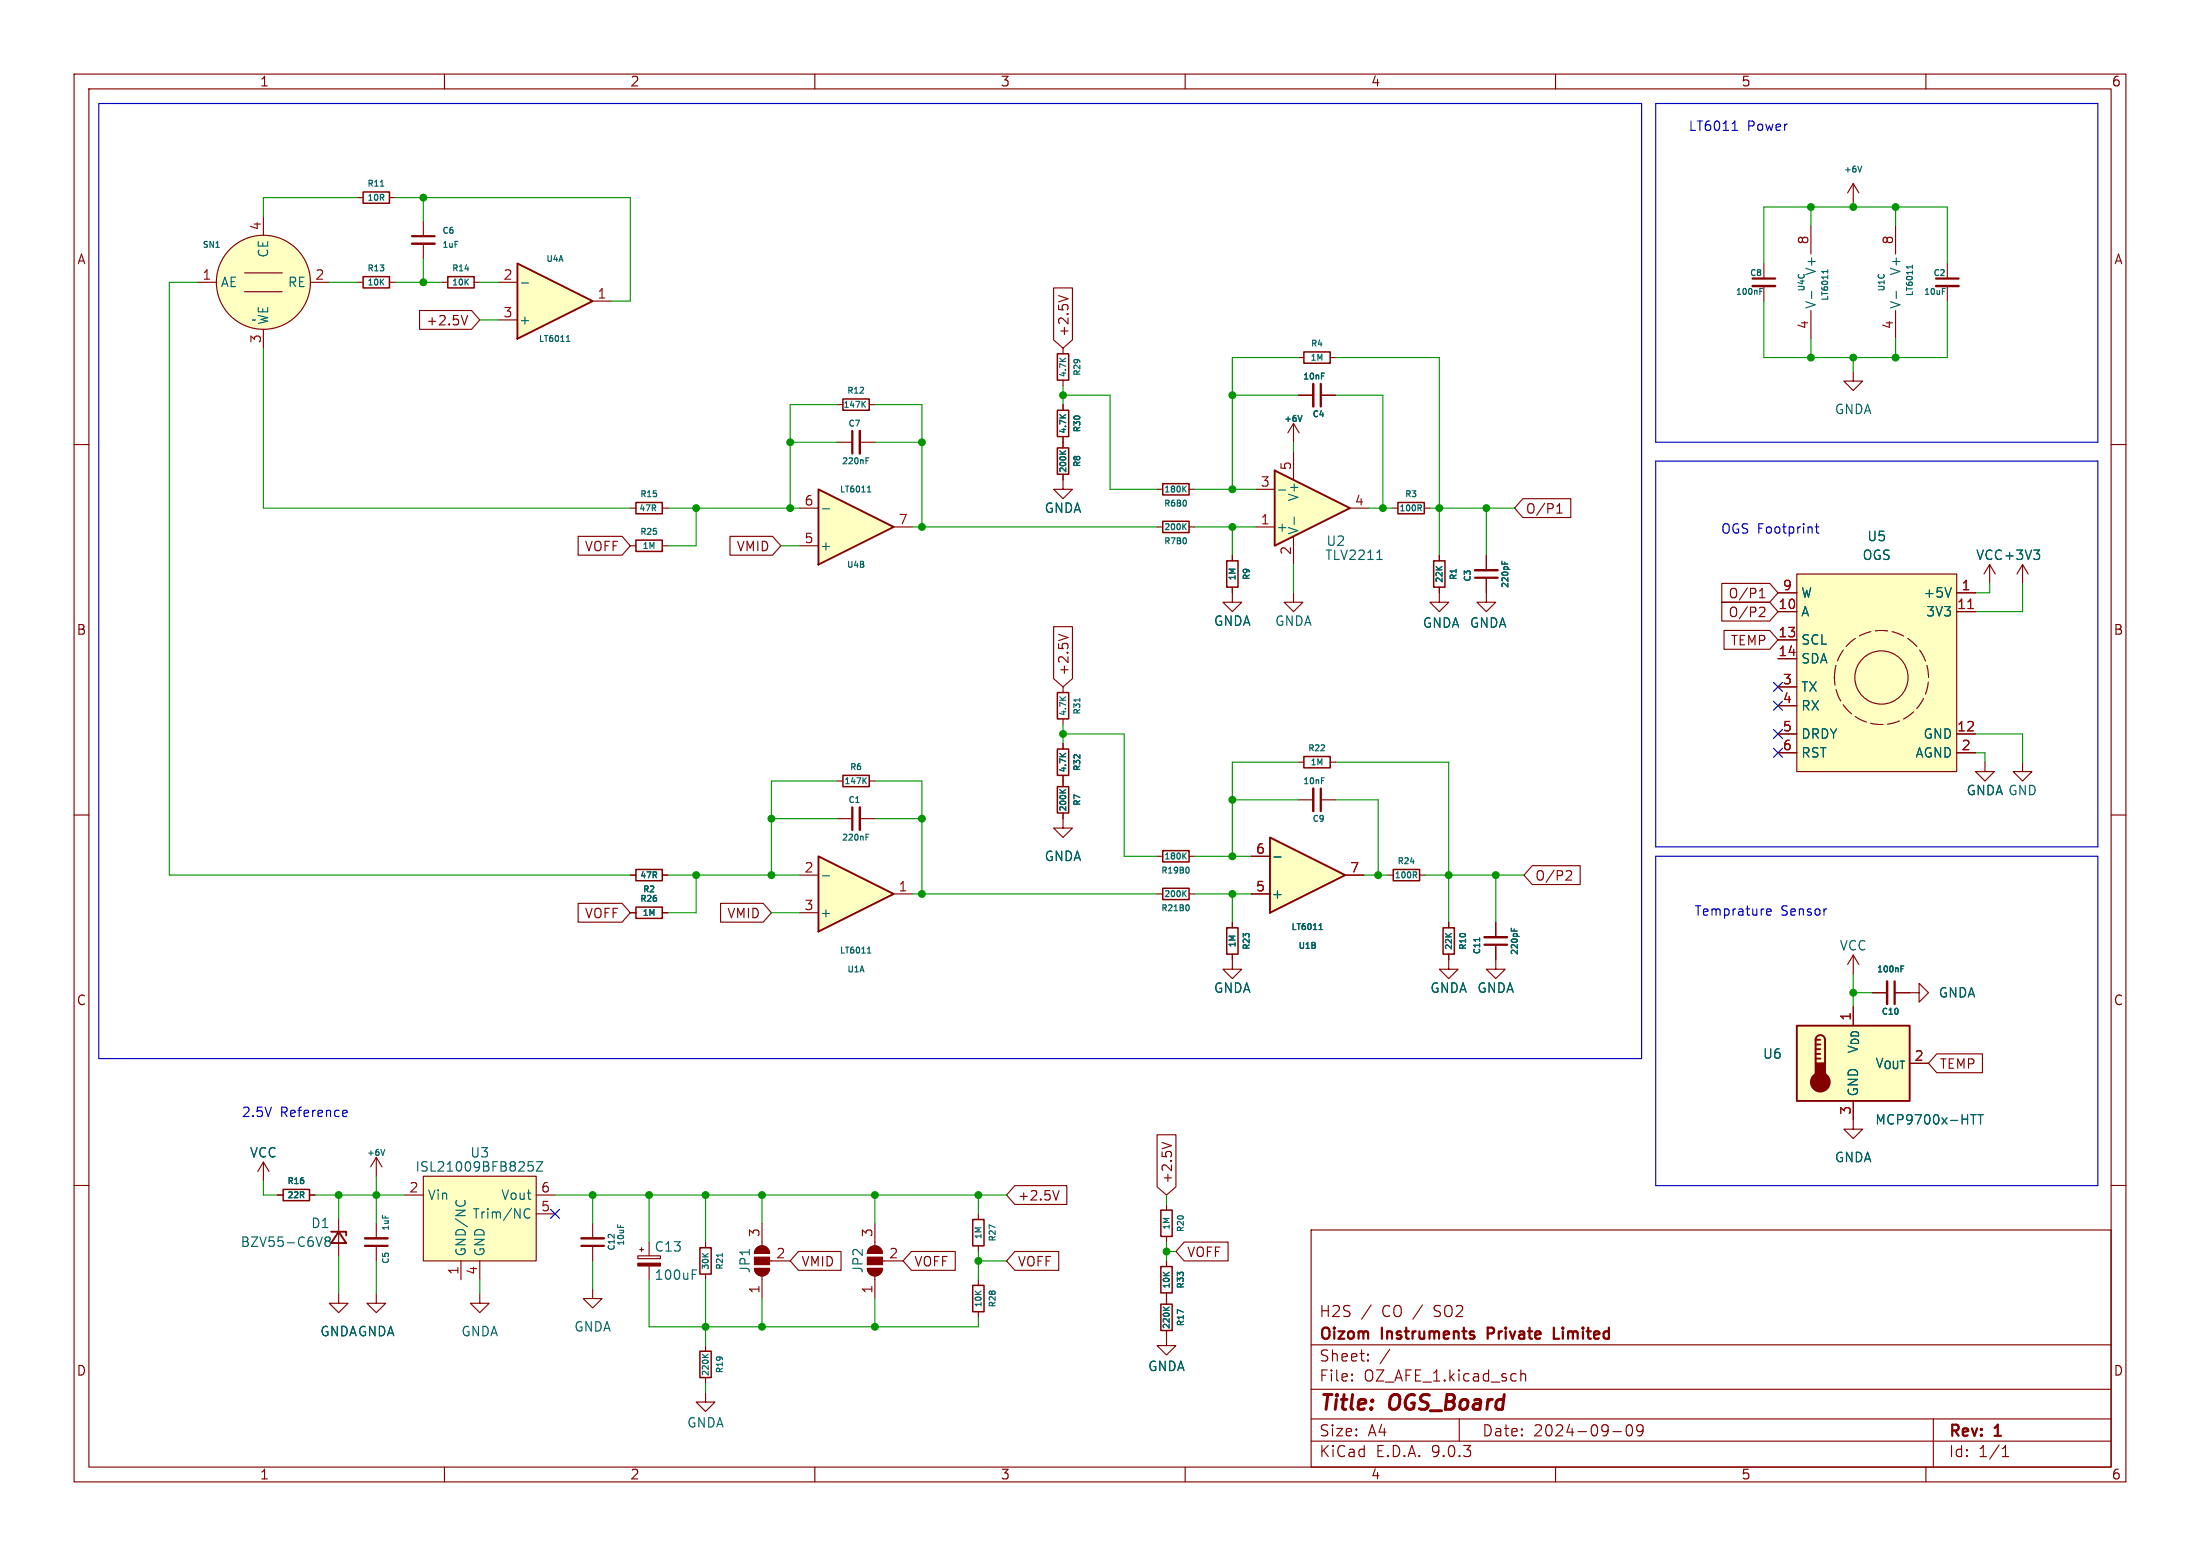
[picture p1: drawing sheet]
<svg xmlns="http://www.w3.org/2000/svg" width="297mm" height="210mm" viewBox="0 0 297 210" stroke-linecap="round" stroke-linejoin="round" font-family="sans-serif">
<g fill="none" stroke="#840000" stroke-width=".15">
<path d="M10 10h277v190h-277zM12 12h273v186h-273zM60 10v2M110 10v2M160 10v2M210 10v2M260 10v2M244.5 30.5v3.8M244.5 41.9v3.8M250.2 50.2v1.2h1.3l-1.3 1.3-1.3-1.3h1.3M10 60h2M285 60h2"/>
<path d="M10 110h2M285 110h2M50.8 156.2l-.8 1.3M50.8 156.2l.8 1.3M50.8 156.2v2.6M10 160h2M86.1 169.5h3.1v.4h-3.1zM86.4 168.7h.5M86.6 168.4v.5M87.6 167.6v1.9M87.6 170.9v1.8M157.5 162.6v.7"/>
<path d="M157.5 166.9v.7M177 166h108v32h-108zM185.1 176.1l-1.3 2M285 160h2M60 198v2M95.2 188v1.2h1.3l-1.3 1.3-1.2-1.3h1.2M110 198v2M160 198v2M177 194.5h108M177 191.5h108M177 187.5h108M177 181.5h108"/>
<path d="M182.5 186.3h.1l-.1 .1M182.5 186.3v.1M182.5 185.5v.1M182.5 185.5h.1l-.1 .1M184.7 183.6v.1M184.7 183.6h-.1l.1 .1M184.7 182.8v.1M184.7 182.8h-.1l.1 .1M187.6 182.1l-1.3 2M197 191.5v3M205.3 184.9v1.5M205.3 185.5a.37 .37 0 0 1 .7 .1v.8"/>
<path d="M210 198v2M217.7 193.2h1.2M219.7 192.4a.36 .36 0 0 1 .3-.1 .36 .36 0 0 1 .3 .3 .77 .77 0 0 1-.4 1.2 .91 .91 0 0 1-.2-1.4zM221.8 192.9l-.3 .3h-.3l-.2-.3v-.3l.1-.2 .4-.1 .2 .1a.99 .99 0 0 1-.3 1.4h-.3M260 198v2M261 191.5v6.5M270.3 196.6h.9M270.3 195.5l.4-.4v1.5"/>
</g>
<path d="M200.8 180h.6M201.4 179.2h-.6v1.5M209.8 179.2v1.5h.7" fill="none" stroke="#840000" stroke-width=".3"/>
<path d="M244.6 39.3v1M246.7 36.4v.5M246.7 36.6h-.8l.2 .2M51.9 155.1l-.2 .8M93.5 172h.4M93.5 171.4h.6" fill="none" stroke="#006464" stroke-width=".15"/>
<path d="M156.7 163.3h1.5v3.6h-1.5z" fill="none" stroke="#840000" stroke-width=".2"/>
<path d="M86.1 170.5h3.1v.4h-3.1z" fill="#840000" stroke="#840000" stroke-width=".15"/>
<path d="M242.6 138.4h15.2v10.2h-15.2z" fill="#ffffc2"/>
<path d="M242.6 138.4h15.2v10.2h-15.2zM245.1 140.3a.64 .64 0 0 1 .6-.6 .64 .64 0 0 1 .7 .6v3.2M245.1 140.3v3.2M245.1 140.3h.6M245.1 141h.6M245.1 141.6h.6M245.1 142.2h.6M245.1 142.9h.6" fill="none" stroke="#840000" stroke-width=".25"/>
<g fill="#840000" stroke="#840000" stroke-width=".25">
<path d="M245.1 143.5h1.3v1.9h-1.3z"/>
<circle cx="245.7" cy="146" r="1.27"/>
</g>
<g fill="none" stroke="#840000" stroke-width=".15">
<path d="M26.7 38.1h2.5M33 36.8h5.1M33 39.4h5.1M35.6 29.2v2.6M41.9 38.1h2.5M35.6 44.5v2.5M85.1 73.7h.8M85.1 68.6h.8M89.4 73.7h.8M89.4 68.6h.8M113 105.4h.8M117.3 105.4h.8"/>
<path d="M85.1 123.2h.8M89.4 123.2h.8M250.2 128.9v2.5M250.2 128.9l-.8 1.3M250.2 128.9l.8 1.3M257.8 134h1.3v-1.3l1.2 1.3-1.2 1.3v-1.3M250.2 148.6v3.8h1.3l-1.3 1.3-1.3-1.3h1.3M45.7 174.6v1.3h1.3l-1.3 1.3-1.3-1.3h1.3M50.8 174.6v1.3h1.3l-1.3 1.3-1.3-1.3h1.3M50.8 165.1v2M50.8 168.1v2.1M157.5 179.6v2h1.2l-1.2 1.3-1.3-1.3h1.3"/>
<path d="M157.5 170.2v.7M157.5 174.5v1.5"/>
<circle cx="35.6" cy="38.1" r="6.3"/>
</g>
<path d="M29.1 33.4h.5M116.6 105.3l.4 .5M117 105l-.5 .4M266 150.4h.8M267 150.4h.7M267.4 150.4v1.3M157 176.4l.5 .5M157.8 176.4l-.4 .4" fill="none" stroke="#006464" stroke-width=".15"/>
<path d="M85.9 72.9h3.5v1.5h-3.5zM85.9 67.8h3.5v1.5h-3.5zM113.8 104.6h3.5v1.6h-3.5zM85.9 122.4h3.5v1.6h-3.5zM156.7 176h1.5v3.6h-1.5zM156.7 170.9h1.5v3.6h-1.5z" fill="none" stroke="#840000" stroke-width=".2"/>
<path d="M49.3 168.1h3" fill="none" stroke="#840000" stroke-width=".3"/>
<path d="M49.3 167.1h3" fill="none" stroke="#840000" stroke-width=".33"/>
<circle cx="35.6" cy="38.1" r="6.3" fill="#ffffc2" stroke="#ffffc2" stroke-width=".14"/>
<path d="M69.8 35.6l10.2 5-10.2 5.1z" fill="#ffffc2"/>
<path d="M69.8 35.6l10.2 5-10.2 5.1z" fill="none" stroke="#840000" stroke-width=".25"/>
<path d="M67.3 38.1h2.5M67.3 43.2h2.5M80 40.6h2.5M113 54.6h.8M117.3 54.6h.8M85.1 118.1h.8M89.4 118.1h.8M80 174v1.3h1.3l-1.3 1.2-1.3-1.2h1.3M80 165.1v2M80 168.1v2.1M95.2 167.6v.8M95.2 172v.7" fill="none" stroke="#840000" stroke-width=".15"/>
<path d="M70.4 38.2h.9M76.5 46.1h.4M76.5 45.5l.2-.2v.8M116.5 54.5l.3 .5M116.8 54.2l-.4 .4M83.4 165.3v.4M97.5 169.2v.4" fill="none" stroke="#006464" stroke-width=".15"/>
<path d="M78.5 168.1h3" fill="none" stroke="#840000" stroke-width=".3"/>
<path d="M78.5 167.1h3" fill="none" stroke="#840000" stroke-width=".33"/>
<path d="M113.8 53.8h3.5v1.6h-3.5zM85.9 117.3h3.5v1.6h-3.5zM94.5 168.4h1.5v3.6h-1.5z" fill="none" stroke="#840000" stroke-width=".2"/>
<path d="M57.1 158.8h15.3v11.4h-15.3z" fill="#ffffc2"/>
<path d="M187.3 118.1h.8M191.6 118.1h.8M195.6 129.5v1.3h1.2l-1.2 1.3-1.3-1.3h1.3M57.1 158.8h15.3v11.4h-15.3zM54.6 161.3h2.5M62.2 170.2v2.5M64.8 174.6v1.3h1.2l-1.2 1.3-1.3-1.3h1.3M64.8 170.2v2.5M72.4 161.3h2.5M72.4 163.8h2.5" fill="none" stroke="#840000" stroke-width=".15"/>
<path d="M191 118.1l.3 .4M191.2 117.7l.1 .1-.1 .3M71.3 156.8h.6M71.5 157.3h.3l.2 .2-.1 .4-.1 .2h-.3M72.4 156.8h.9l-.9 1.3h.9M61.7 162l-.2 .3M62.7 162l.1 .3M70.8 164.1a.44 .44 0 0 0 .7 .2M71.5 163.3v-.1a.45 .45 0 0 0-.7 .2" fill="none" stroke="#006464" stroke-width=".15"/>
<path d="M188.1 117.3h3.5v1.6h-3.5z" fill="none" stroke="#840000" stroke-width=".2"/>
<path d="M110.5 115.6l10.1 5.1-10.1 5z" fill="#ffffc2"/>
<path d="M110.5 115.6l10.1 5.1-10.1 5zM44.7 166.2h2v.6M45.7 166.2l1 1.6h-2z" fill="none" stroke="#840000" stroke-width=".25"/>
<g fill="none" stroke="#840000" stroke-width=".15">
<path d="M113 59.7h2.1M116.1 59.7h2M107.9 118.1h2.6M113 110.5h2.1M116.1 110.5h2M107.9 123.2h2.6M120.6 120.7h2.6M201.9 124.5v2M201.9 127.5v2M35.6 156.8l-.8 1.3M35.6 156.8l.7 1.3M35.6 156.8v2.6"/>
<path d="M37.5 161.3h.7M41.8 161.3h.7M45.7 164.5v5M95.2 181.6v.8M95.2 185.9v.8"/>
</g>
<g fill="none" stroke="#006464" stroke-width=".15">
<path d="M116.9 62.2h.3M116.9 61.8h.4M111 118.2h1M116.9 113h.3M116.9 112.6h.4M117.1 128.6h.5M117.2 128l.1-.2v.8M199.8 126.6v.4M204 125.3v.4M204.4 125.4v.3M43.5 166.9l-.4 1.3M44.1 167.5l-.2-.2 .2-.4h.2l.3 .3-.3 .3"/>
<path d="M44.1 167.5l-.2 .2v.4l.2 .1h.4l.1-.2v-.3l-.3-.2M44.1 167.5h.2M94.8 182.8l.5 .4M95.6 182.8l-.4 .3"/>
</g>
<path d="M38.2 160.5h3.6v1.6h-3.6zM94.5 182.4h1.5v3.5h-1.5z" fill="none" stroke="#840000" stroke-width=".2"/>
<path d="M115.1 58.2v3M115.1 109v3M200.4 127.5h3.1" fill="none" stroke="#840000" stroke-width=".3"/>
<path d="M116.1 58.2v3M116.1 109v3M200.4 126.5h3.1" fill="none" stroke="#840000" stroke-width=".33"/>
<path d="M110.5 66l10.1 5.1-10.1 5.1z" fill="#ffffc2"/>
<path d="M110.5 66l10.1 5.1-10.1 5.1z" fill="none" stroke="#840000" stroke-width=".25"/>
<g fill="none" stroke="#840000" stroke-width=".15">
<path d="M48.3 38.1h.7M48.3 26.7h.7M52.6 38.1h.7M52.6 26.7h.7M107.9 73.7h2.6M107.9 68.6h2.6M120.6 71.1h2.6M273 102.9v1.2h1.3l-1.3 1.3-1.2-1.3h1.2M195.6 124.5v.7M195.6 128.8v.7M201.9 129.5v1.3h1.3l-1.3 1.3-1.2-1.3h1.2M132.1 163.8v.8"/>
<path d="M132.1 168.1v.8M132.1 172.7v.8M132.1 177v.8"/>
</g>
<path d="M51.4 25.1h.4M111 68.7h1M117.1 66.4h.5M117.2 65.8l.1-.2v.8" fill="none" stroke="#006464" stroke-width=".15"/>
<path d="M49 37.3h3.6v1.6h-3.6zM49 25.9h3.6v1.5h-3.6zM194.8 125.2h1.5v3.6h-1.5zM131.3 164.6h1.5v3.5h-1.5zM131.3 173.5h1.5v3.5h-1.5z" fill="none" stroke="#840000" stroke-width=".2"/>
<path d="M242.6 77.5h21.6v26.6h-21.6z" fill="#ffffc2"/>
<g fill="none" stroke="#840000" stroke-width=".15">
<path d="M57.1 29.8v2.1M57.1 32.9v2M59.7 38.1h.8M64 38.1h.8M174.6 57.2l-.7 1.2M174.6 57.2l.8 1.2M174.6 57.2v2.5M175.3 53.3h2M178.3 53.3h2M188 68.6h.7M192.3 68.6h.7M194.3 79.2v2.1h1.3l-1.3 1.3-1.3-1.3h1.3"/>
<path d="M194.3 74.9v.8M200.7 78v3.3h1.2l-1.2 1.3-1.3-1.3h1.3M200.7 74.9v2.1M242.6 77.5h21.6v26.6h-21.6zM268.6 76.2l-.8 1.3M268.6 76.2l.8 1.3M268.6 76.2v2.5M273 76.2l-.7 1.3M273 76.2l.8 1.3M273 76.2v2.5M240 80h2.6M240 82.6h2.6"/>
<path d="M240 86.4h2.6M240 88.9h2.6M240 92.7h2.6M240 95.3h2.6M240 99.1h2.6M264.2 80h2.5M264.2 82.6h2.5M264.2 99.1h2.5M175.3 108h2M175.3 102.9h.7M178.3 108h2M179.6 102.9h.7"/>
<path d="M240 101.6h2.6M264.2 101.6h2.5M268 102.9v1.2h1.2l-1.2 1.3-1.3-1.3h1.3M101.9 171.2h2a1.02 1.02 0 0 1-1 1 1.02 1.02 0 0 1-1-1zM102.1 168.5a1.02 1.02 0 0 1 1.2-.3 1.02 1.02 0 0 1 .6 1h-2v-.5zM102.9 165.1v3M102.9 172.2v3.1M103.9 170.2h2.8M117.1 171.2h2a1.02 1.02 0 0 1-1 1 1.02 1.02 0 0 1-1-1zM117.4 168.5a1.02 1.02 0 0 1 1.1-.3 1.02 1.02 0 0 1 .6 1h-2l.1-.5zM118.1 165.1v3M118.1 172.2v3.1"/>
<path d="M119.1 170.2h2.8"/>
<circle cx="254" cy="91.4" r="3.6"/>
</g>
<circle cx="254" cy="91.4" r="6.3" fill="none" stroke="#840000" stroke-width=".15" stroke-dasharray="1.7 .6"/>
<path d="M175.8 56.1l-.3 .8M178.4 50.4h.4M191.6 68.6l.3 .3M191.8 68.2l.1 .1-.1 .2M202.8 75.7v.4M203.1 75.9v.2M263.4 79.3l-.4 1.3M274.6 74.2h.7l-.4 .5M275.1 74.7l.2 .3v.3l-.2 .2M178.4 105h.4" fill="none" stroke="#006464" stroke-width=".15"/>
<path d="M265.7 82.1h.7" fill="none" stroke="#a90000" stroke-width=".15"/>
<g fill="#840000" stroke="#840000" stroke-width=".15">
<path d="M117.1 171.2h2a1.02 1.02 0 0 1-1 1 1.02 1.02 0 0 1-1-1z"/>
<path d="M117.1 169.7h2v1h-2z"/>
<path d="M117.4 168.5a1.02 1.02 0 0 1 1.1-.3 1.02 1.02 0 0 1 .6 1h-2l.1-.5z"/>
<path d="M101.9 171.2h2a1.02 1.02 0 0 1-1 1 1.02 1.02 0 0 1-1-1z"/>
<path d="M101.9 169.7h2v1h-2z"/>
<path d="M102.1 168.5a1.02 1.02 0 0 1 1.2-.3 1.02 1.02 0 0 1 .6 1h-2v-.5z"/>
</g>
<path d="M55.6 31.9h3.1M178.3 51.8v3.1M199.1 78h3.1M178.3 106.4v3.1" fill="none" stroke="#840000" stroke-width=".3"/>
<path d="M55.6 32.9h3.1M177.3 51.8v3.1M199.1 77h3.1M177.3 106.4v3.1" fill="none" stroke="#840000" stroke-width=".33"/>
<path d="M60.5 37.3h3.5v1.6h-3.5zM188.7 67.8h3.6v1.5h-3.6zM193.5 75.7h1.6v3.5h-1.6zM176 102.1h3.6v1.5h-3.6z" fill="none" stroke="#840000" stroke-width=".2"/>
<path d="M172.1 63.5l10.1 5.1-10.1 5.1z" fill="#ffffc2"/>
<path d="M172.1 63.5l10.1 5.1-10.1 5.1z" fill="none" stroke="#840000" stroke-width=".25"/>
<g fill="none" stroke="#840000" stroke-width=".15">
<path d="M143.5 47v.8M143.5 51.3v.8M143.5 54.6v.8M143.5 58.9v1.6M175.3 48.3h.7M179.6 48.3h.7M143.5 64v2h1.3l-1.3 1.3-1.3-1.3h1.3M156.2 66h.8M156.2 71.1h.8M160.5 66h.8M160.5 71.1h.8M166.4 79.2v2.1h1.2l-1.2 1.3-1.3-1.3h1.3"/>
<path d="M166.4 74.9v.8M169.5 66h2.6M169.5 71.1h2.6M174.6 61v3.8M174.6 72.4v3.8M182.2 68.6h2.6M143.5 92.7v.8M143.5 97v.8M174.6 80v1.3h1.3l-1.3 1.3-1.2-1.3h1.2"/>
</g>
<g fill="none" stroke="#006464" stroke-width=".15">
<path d="M143.1 48.3l.4 .5M143.1 55.9l.4 .5M143.9 48.3l-.5 .4M143.9 55.9l-.5 .4M143.1 60.8l.4 .5M143.9 60.8l-.5 .4M159.8 65.9l.3 .5M159.8 71l.3 .5M160.1 65.6l-.4 .5M160.1 70.7l-.4 .4M172.6 66.1h1M174.7 69.8v1"/>
<path d="M185.9 75.5h.7M143.1 94l.4 .5M143.9 94l-.5 .4M145.8 94.2v.5"/>
</g>
<path d="M142.7 47.8h1.6v3.5h-1.6zM142.7 55.4h1.6v3.5h-1.6zM176 47.5h3.6v1.5h-3.6zM142.7 60.5h1.6v3.5h-1.6zM157 65.3h3.5v1.5h-3.5zM157 70.4h3.5v1.5h-3.5zM165.6 75.7h1.5v3.5h-1.5zM142.7 93.5h1.6v3.5h-1.6z" fill="none" stroke="#840000" stroke-width=".2"/>
<path d="M171.4 113l10.2 5.1-10.2 5.1z" fill="#ffffc2"/>
<path d="M171.4 113l10.2 5.1-10.2 5.1z" fill="none" stroke="#840000" stroke-width=".25"/>
<g fill="none" stroke="#840000" stroke-width=".15">
<path d="M142.2 38.9h2.6v7l-1.3 1.1-1.3-1.1zM142.9 39.9l1.3 .4M238.1 35.6v2M238.1 38.6v2M250.2 24.8l-.8 1.2M250.2 24.8l.8 1.2M250.2 24.8v2.5M255.9 30.5v3.8M262.9 35.6v2M262.9 38.6v2M56.6 41.9h7.1l1.1 1.3-1.1 1.3h-7.1zM63.1 42.6l-.4 1.3"/>
<path d="M143.5 54.6v.8M143.5 58.9v1.6M175.3 53.3h2M178.3 53.3h2M255.9 41.9v3.8M78 72.4h6l1.1 1.3-1.1 1.2h-6zM98.5 72.4h5.8l1.1 1.3-1.1 1.2h-5.8zM143.5 64v.8M166.4 74.9v.8M166.4 79.2v.8M194.3 74.9v.8M194.3 79.2v.8"/>
<path d="M200.7 74.9v2.1M200.7 78v2M205.6 67.3h6.5v2.6h-6.5l-1.1-1.3zM210.2 69.3h.7M210.2 68.3l.3-.3v1.3M232.4 78.7h6.5l1.1 1.3-1.1 1.3h-6.5zM237.5 79.8l.4-.4v1.3M142.2 84.6h2.6v7l-1.3 1.1-1.3-1.1zM142.9 85.6l1.3 .4M232.4 81.3h6.5l1.1 1.3-1.1 1.2h-6.5zM232.7 85.1h6.2l1.1 1.3-1.1 1.2h-6.2zM237.5 80.7h.8"/>
<path d="M237.7 82h.4l.2 .3-.1 .2-.7 .7h.8M240 80h2.6M240 82.6h2.6M240 86.4h2.6M240 88.9h2.6M240 92.7h2.6M240 95.3h2.6M240 99.1h2.6M264.2 80h2.5M264.2 82.6h2.5M264.2 99.1h2.5M85.1 118.1h.8"/>
<path d="M89.4 118.1h.8M143.5 109.7v2.1h1.3l-1.3 1.2-1.3-1.2h1.3M143.5 100.3v.8M143.5 104.6v1.6M156.2 115.6h.8M160.5 115.6h.8M168.9 115.6h2.5M181.6 118.1h2.5M206.9 116.8h6.4v2.6h-6.4l-1.2-1.3zM211.6 117.5l.4 .1 .2 .3-.1 .2-.7 .7h.8M240 101.6h2.6M264.2 101.6h2.5"/>
<path d="M78 121.9h6l1.1 1.3-1.1 1.3h-6zM85.1 123.2h.8M89.4 123.2h.8M97.3 121.9h5.7l1.1 1.3-1.1 1.3h-5.7zM156.2 120.7h.8M160.5 120.7h.8M166.4 128.8v2h1.2l-1.2 1.3-1.3-1.3h1.3M166.4 124.5v.7M168.9 120.7h2.5M195.6 124.5v.7M195.6 128.8v.7M201.9 124.5v2"/>
<path d="M201.9 127.5v2M252.7 134h2.1M255.8 134h2M156.2 153.2h2.6v7l-1.3 1.1-1.3-1.1zM156.9 154.2l1.3 .4M250.2 148.6v2.5M261.5 142.2h6.1v2.6h-6.1l-1.2-1.3zM37.5 161.3h.7M41.8 161.3h.7M107.8 168.9h5.7v2.6h-5.7l-1.1-1.3zM123 168.9h6v2.6h-6l-1.1-1.3zM137 168.9h5.9v2.6h-5.9l-1.1-1.3z"/>
<path d="M137 160h7v2.6h-7l-1.1-1.3zM143 160.7l-.4 1.3M157.5 170.2v.7M157.5 174.5v1.5M157.5 179.6v.7M159.9 167.6h5.9v2.6h-5.9l-1.2-1.3z"/>
</g>
<g fill="none" stroke="#006464" stroke-width=".15">
<path d="M237.6 38.9h.4M237.6 39.3h.3M251.3 22.4l-.2 .8M256 39.3v1M258.2 35.8v.4M258.2 36h-.8l.2 .2M262.2 38.9h.4M143.1 55.9l.4 .5M143.9 55.9l-.5 .4M175.8 56.1l-.3 .8M178.4 50.4h.4M143.1 60.8l.4 .5"/>
<path d="M143.9 60.8l-.5 .4M202.8 75.7v.4M203.1 75.9v.2M263.4 79.3l-.4 1.3M274.6 74.2h.7l-.4 .5M275.1 74.7l.2 .3v.3l-.2 .2M143.1 106.6l.4 .4M143.1 101.7l.4 .4M143.9 106.6l-.5 .3M143.9 101.7l-.5 .3M159.8 115.5l.3 .4M160.1 115.1l-.4 .5"/>
<path d="M160.3 117a.5 .5 0 0 1 0 .8M172 115.7h.9M159.8 120.6l.3 .4M160.1 120.2l-.4 .5M160.3 122.1a.5 .5 0 0 1 0 .8M178.1 125.5h.4M178.1 124.8l.2-.1v.8M199.8 126.6v.4M204 125.3v.4M204.4 125.4v.3M256.6 130.8h.3M256.6 130.4h.4"/>
<path d="M266 150.4h.8M267 150.4h.7M267.4 150.4v1.3M157 176.4l.5 .5M157.8 176.4l-.4 .4"/>
</g>
<path d="M142.7 106.2h1.6v3.5h-1.6zM142.7 101.1h1.6v3.5h-1.6zM157 119.9h3.5v1.5h-3.5zM157 114.8h3.5v1.5h-3.5zM165.6 125.2h1.5v3.6h-1.5z" fill="none" stroke="#840000" stroke-width=".2"/>
<path d="M236.6 37.6h3M261.4 37.6h3M255.8 132.5v3" fill="none" stroke="#840000" stroke-width=".3"/>
<path d="M236.6 38.6h3M261.4 38.6h3M254.8 132.5v3" fill="none" stroke="#840000" stroke-width=".33"/>
<path d="M13.3 14h208.3v128.9h-208.3zM223.5 14h59.7v45.7h-59.7zM233.8 17.6h.8M234.1 16.5l.1-.2v1.3M223.5 62.2h59.7v52.1h-59.7zM245.1 71.1h.4M245.2 70.7v1.1l.1 .1 .2 .1M223.5 115.6h59.7v44.4h-59.7zM238.5 123.1l.6-.1-.1-.3h-.3l-.2 .2 .1 .6h.4M46.4 149.9h.4l.1 .3-.6 .1M46.8 150.6l-.4 .1" fill="none" stroke="#0000c2" stroke-width=".15"/>
<g fill="none" stroke="#009600" stroke-width=".15">
<path d="M26.7 38.1h-3.8v80h62.2M44.4 38.1h3.9M48.3 26.7h-12.7v2.5M53.3 38.1h6.4M53.3 26.7h31.8v13.9h-2.6M57.1 26.7v3.1M57.1 34.9v3.2M64.8 38.1h2.5M238.1 35.6v-7.7h24.8v7.7M244.5 27.9v2.6M250.2 27.3v.6M255.9 27.9v2.6"/>
<path d="M35.6 47v21.6h49.5M64.8 43.2h2.5M106.7 59.7h6.3M113 54.6h-6.3v14M118.1 59.7h6.4M118.1 54.6h6.4v16.5M143.5 53.3h6.4v12.7h6.3M143.5 52.1v2.5M166.4 53.3h8.9M174.6 59.7v1.3M175.3 48.3h-8.9v17.7M180.3 48.3h14v26.6"/>
<path d="M180.3 53.3h6.4v15.3M238.1 40.6v7.7h24.8v-7.7M244.5 45.7v2.6M250.2 48.3v1.9M255.9 45.7v2.6M90.2 68.6h17.7M94 68.6v5.1h-3.8M105.4 73.7h2.5M123.2 71.1h33M161.3 71.1h8.2M161.3 66h8.2M166.4 71.1v3.8"/>
<path d="M174.6 76.2v3.8M184.8 68.6h3.2M193 68.6h11.5M200.7 68.6v6.3M268.6 78.7v1.3h-1.9M273 78.7v3.9h-6.3M143.5 99.1h8.3v16.5h4.4M143.5 97.8v2.5M266.7 99.1h6.3v3.8M90.2 118.1h17.7M94 118.1v5.1h-3.8M104.1 110.5h8.9"/>
<path d="M113 105.4h-8.9v12.7M118.1 105.4h6.4v15.3M118.1 110.5h6.4M161.3 115.6h7.6M166.4 108h8.9M175.3 102.9h-8.9v12.7M180.3 108h5.8v10.1M180.3 102.9h15.3v21.6M184.1 118.1h3.2M192.4 118.1h13.3M201.9 118.1v6.4M266.7 101.6h1.3v1.3"/>
<path d="M104.1 123.2h3.8M123.2 120.7h33M161.3 120.7h7.6M166.4 120.7v3.8M250.2 131.4v4.5M250.2 134h2.5M35.6 159.4v1.9h1.9M50.8 158.8v6.3M42.5 161.3h12.1M45.7 161.3v3.2M45.7 169.5v5.1M50.8 170.2v4.4"/>
<path d="M64.8 172.7v1.9M74.9 161.3h61M80 161.3v3.8M80 170.2v3.8M87.6 172.7v6.4h44.5v-1.3M87.6 161.3v6.3M95.2 161.3v6.3M95.2 172.7v8.9M102.9 161.3v3.8M102.9 175.3v3.8M118.1 161.3v3.8M118.1 175.3v3.8"/>
<path d="M132.1 161.3v2.5M132.1 168.9v3.8M132.1 170.2h3.8M157.5 161.3v1.3M157.5 167.6v2.6M157.5 168.9h1.2M95.2 186.7v1.3"/>
</g>
<path d="M239.4 92.1l1.2 1.2M239.4 94.6l1.2 1.3M239.4 98.5l1.2 1.2M240.6 92.1l-1.2 1.2M240.6 94.6l-1.2 1.3M240.6 98.5l-1.2 1.2M239.4 101l1.2 1.2M240.6 101l-1.2 1.2M74.3 163.2l1.2 1.2M75.5 163.2l-1.2 1.2" fill="none" stroke="#000084" stroke-width=".15"/>
<path d="M265.7 82.1h.7" fill="none" stroke="#a90000" stroke-width=".15"/>
<g fill="#009600" stroke="#009600" stroke-width=".15">
<circle cx="45.7" cy="161.3" r=".46"/>
<circle cx="80" cy="161.3" r=".46"/>
<circle cx="95.2" cy="161.3" r=".46"/>
<circle cx="87.6" cy="161.3" r=".46"/>
<circle cx="94" cy="118.1" r=".46"/>
<circle cx="50.8" cy="161.3" r=".46"/>
<circle cx="132.1" cy="161.3" r=".46"/>
<circle cx="132.1" cy="170.2" r=".46"/>
<circle cx="157.5" cy="168.9" r=".46"/>
<circle cx="124.5" cy="120.7" r=".46"/>
<circle cx="124.5" cy="110.5" r=".46"/>
<circle cx="143.5" cy="53.3" r=".46"/>
<circle cx="124.5" cy="59.7" r=".46"/>
<circle cx="124.5" cy="71.1" r=".46"/>
<circle cx="106.7" cy="68.6" r=".46"/>
<circle cx="57.1" cy="38.1" r=".46"/>
<circle cx="106.7" cy="59.7" r=".46"/>
<circle cx="94" cy="68.6" r=".46"/>
<circle cx="57.1" cy="26.7" r=".46"/>
<circle cx="102.9" cy="161.3" r=".46"/>
<circle cx="118.1" cy="161.3" r=".46"/>
<circle cx="102.9" cy="179.1" r=".46"/>
<circle cx="95.2" cy="179.1" r=".46"/>
<circle cx="104.1" cy="110.5" r=".46"/>
<circle cx="104.1" cy="118.1" r=".46"/>
<circle cx="118.1" cy="179.1" r=".46"/>
<circle cx="186.1" cy="118.1" r=".46"/>
<circle cx="194.3" cy="68.6" r=".46"/>
<circle cx="166.4" cy="120.7" r=".46"/>
<circle cx="166.4" cy="115.6" r=".46"/>
<circle cx="166.4" cy="108" r=".46"/>
<circle cx="166.4" cy="66" r=".46"/>
<circle cx="186.7" cy="68.6" r=".46"/>
<circle cx="166.4" cy="71.1" r=".46"/>
<circle cx="166.4" cy="53.3" r=".46"/>
<circle cx="143.5" cy="99.1" r=".46"/>
<circle cx="244.5" cy="27.9" r=".46"/>
<circle cx="255.9" cy="27.9" r=".46"/>
<circle cx="250.2" cy="27.9" r=".46"/>
<circle cx="250.2" cy="134" r=".46"/>
<circle cx="195.6" cy="118.1" r=".46"/>
<circle cx="201.9" cy="118.1" r=".46"/>
<circle cx="200.7" cy="68.6" r=".46"/>
<circle cx="244.5" cy="48.3" r=".46"/>
<circle cx="255.9" cy="48.3" r=".46"/>
<circle cx="250.2" cy="48.3" r=".46"/>
</g>
<g font-size="2.8" fill="#840000">
<text x="178" y="190.9">Title:</text>
<text x="187.7" y="190.9">OGS_Board</text>
</g>
<g font-size="2.1" fill="#840000">
<text x="178" y="178">H2S</text>
<text x="186.6" y="178">CO /</text>
<text x="193.8" y="178">SO2</text>
<text x="178" y="184">Sheet:</text>
<text x="178" y="181.2">Oizom</text>
<text x="186.6" y="181.2">Instruments</text>
<text x="201.5" y="181.2">Private</text>
<text x="211" y="181.2">Limited</text>
<text x="178" y="186.7">File:</text>
<text x="184.1" y="186.7">OZ_AFE_1.kicad_sch</text>
<text x="178" y="196.9">KiCad</text>
<text x="178" y="194.1">Size:</text>
<text x="184.7" y="194.1">A4</text>
<text x="185.7" y="196.9">E.D.A.</text>
<text x="193.3" y="196.9">9.0.3</text>
<text x="200" y="194.1">Date:</text>
<text x="207" y="194.1">2024-09-09</text>
<text x="263" y="194.3">Rev:</text>
<text x="263" y="196.9">Id:</text>
<text x="267.1" y="196.9">1/1</text>
<text x="269.4" y="194.3">1</text>
</g>
<g font-size="1.8" fill="#840000">
<text x="35" y="11.9">1</text>
<text x="85" y="11.9">2</text>
<text x="135" y="11.9">3</text>
<text x="185" y="11.9">4</text>
<text x="235" y="11.9">5</text>
<text x="285" y="11.9">6</text>
<text x="10.3" y="35.9">A</text>
<text x="285.3" y="35.9">A</text>
<text x="57.5" y="44.1">+2.5V</text>
<text x="144.5" y="45.6" transform="rotate(-90 144.5 45.6)">+2.5V</text>
<text x="205.9" y="69.5">O/P1</text>
<text x="78.9" y="74.6">VOFF</text>
<text x="99.4" y="74.6">VMID</text>
<text x="233.3" y="81">O/P1</text>
<text x="233.3" y="83.5">O/P2</text>
<text x="10.3" y="85.9">B</text>
<text x="233.6" y="87.3">TEMP</text>
<text x="285.3" y="85.9">B</text>
<text x="144.5" y="91.3" transform="rotate(-90 144.5 91.3)">+2.5V</text>
<text x="207.2" y="119.1">O/P2</text>
<text x="78.9" y="124.1">VOFF</text>
<text x="98.1" y="124.1">VMID</text>
<text x="10.3" y="135.9">C</text>
<text x="285.3" y="135.9">C</text>
<text x="261.8" y="144.5">TEMP</text>
<text x="158.4" y="159.9" transform="rotate(-90 158.4 159.9)">+2.5V</text>
<text x="137.3" y="162.2">+2.5V</text>
<text x="108.1" y="171.1">VMID</text>
<text x="123.3" y="171.1">VOFF</text>
<text x="137.3" y="171.1">VOFF</text>
<text x="160.2" y="169.9">VOFF</text>
<text x="10.3" y="185.9">D</text>
<text x="285.3" y="185.9">D</text>
<text x="35" y="199.9">1</text>
<text x="85" y="199.9">2</text>
<text x="135" y="199.9">3</text>
<text x="185" y="199.9">4</text>
<text x="235" y="199.9">5</text>
<text x="285" y="199.9">6</text>
</g>
<g font-size="1.8" fill="#0000c2">
<text x="227.9" y="17.9">LT6011</text>
<text x="235.9" y="17.9">Power</text>
<text x="232.3" y="72.2">OGS Footprint</text>
<text x="228.7" y="123.8">Temprature</text>
<text x="240.4" y="123.8">Sensor</text>
<text x="32.5" y="151">2.5V</text>
<text x="37.8" y="151">Reference</text>
</g>
<g font-size="1.8" fill="#a90000">
<text x="35.3" y="31.2" transform="rotate(-90 35.3 31.2)">4</text>
<text x="244.2" y="33.1" transform="rotate(-90 244.2 33.1)">8</text>
<text x="255.7" y="33.1" transform="rotate(-90 255.7 33.1)">8</text>
<text x="27.2" y="37.8">1</text>
<text x="42.5" y="37.8">2</text>
<text x="67.9" y="37.8">2</text>
<text x="80.6" y="40.4">1</text>
<text x="35.3" y="46.4" transform="rotate(-90 35.3 46.4)">3</text>
<text x="67.9" y="42.9">3</text>
<text x="244.2" y="44.5" transform="rotate(-90 244.2 44.5)">4</text>
<text x="255.7" y="44.5" transform="rotate(-90 255.7 44.5)">4</text>
<text x="170.1" y="65.8">3</text>
<text x="174.4" y="63.6" transform="rotate(-90 174.4 63.6)">5</text>
<text x="108.5" y="68.3">6</text>
<text x="121.2" y="70.9">7</text>
<text x="170.1" y="70.9">1</text>
<text x="182.8" y="68.3">4</text>
<text x="108.5" y="73.4">5</text>
<text x="174.4" y="75" transform="rotate(-90 174.4 75)">2</text>
<text x="240" y="82.3">10</text>
<text x="240.6" y="79.8">9</text>
<text x="264.1" y="82.3">11</text>
<text x="264.7" y="79.8">1</text>
<text x="240" y="86.1">13</text>
<text x="240" y="88.6">14</text>
<text x="240.6" y="92.5">3</text>
<text x="240.6" y="95">4</text>
<text x="240.6" y="98.8">5</text>
<text x="240.6" y="101.3">6</text>
<text x="264.1" y="98.8">12</text>
<text x="264.7" y="101.3">2</text>
<text x="108.5" y="117.9">2</text>
<text x="169.5" y="115.3">6</text>
<text x="182.2" y="117.9">7</text>
<text x="108.5" y="122.9">3</text>
<text x="121.2" y="120.4">1</text>
<text x="169.5" y="120.4">5</text>
<text x="249.9" y="137.9" transform="rotate(-90 249.9 137.9)">1</text>
<text x="258.4" y="143.3">2</text>
<text x="249.9" y="150.6" transform="rotate(-90 249.9 150.6)">3</text>
<text x="55.2" y="161">2</text>
<text x="73" y="161">6</text>
<text x="73" y="163.6">5</text>
<text x="102.6" y="167.1" transform="rotate(-90 102.6 167.1)">3</text>
<text x="117.9" y="167.1" transform="rotate(-90 117.9 167.1)">3</text>
<text x="62" y="172.2" transform="rotate(-90 62 172.2)">1</text>
<text x="64.5" y="172.2" transform="rotate(-90 64.5 172.2)">4</text>
<text x="104.7" y="169.9">2</text>
<text x="119.9" y="169.9">2</text>
<text x="102.6" y="174.7" transform="rotate(-90 102.6 174.7)">1</text>
<text x="117.9" y="174.7" transform="rotate(-90 117.9 174.7)">1</text>
</g>
<g font-size="1.8" fill="#006464">
<text x="36.4" y="34.9" transform="rotate(-90 36.4 34.9)">CE</text>
<text x="29.7" y="39">AE</text>
<text x="38.8" y="39">RE</text>
<text x="245.3" y="41.8" transform="rotate(-90 245.3 41.8)">V-</text>
<text x="245.3" y="37.3" transform="rotate(-90 245.3 37.3)">V+</text>
<text x="256.8" y="41.8" transform="rotate(-90 256.8 41.8)">V-</text>
<text x="256.8" y="37.3" transform="rotate(-90 256.8 37.3)">V+</text>
<text x="36.4" y="43.9" transform="rotate(-90 36.4 43.9)">WE</text>
<text x="70" y="44">+</text>
<text x="247.6" y="56.1">GNDA</text>
<text x="140.9" y="69.4">GNDA</text>
<text x="172.2" y="72">+</text>
<text x="175.5" y="67.8" transform="rotate(-90 175.5 67.8)">V+</text>
<text x="110.6" y="74.5">+</text>
<text x="175.5" y="72.3" transform="rotate(-90 175.5 72.3)">V-</text>
<text x="178.8" y="75.8">TLV2211</text>
<text x="179" y="73.9">U2</text>
<text x="251.4" y="75.8">OGS</text>
<text x="252" y="73.3">U5</text>
<text x="266.7" y="75.8">VCC+3V3</text>
<text x="243.1" y="80.9">W</text>
<text x="243.1" y="83.4">A</text>
<text x="259.6" y="80.9">+5V</text>
<text x="259.9" y="83.4">3V3</text>
<text x="163.8" y="84.7">GNDA</text>
<text x="172" y="84.7">GNDA</text>
<text x="192" y="84.9">GNDA</text>
<text x="198.3" y="84.9">GNDA</text>
<text x="243.1" y="87.2">SCL</text>
<text x="243.1" y="89.8">SDA</text>
<text x="243.1" y="93.6">TX</text>
<text x="243.1" y="96.1">RX</text>
<text x="243.1" y="99.9">DRDY</text>
<text x="259.6" y="99.9">GND</text>
<text x="243.1" y="102.5">RST</text>
<text x="258.5" y="102.5">AGND</text>
<text x="265.4" y="107.5">GNDA GND</text>
<text x="265.4" y="107.5">GNDA</text>
<text x="140.9" y="116.4">GNDA</text>
<text x="110.6" y="124.1">+</text>
<text x="171.6" y="121.5">+</text>
<text x="248.3" y="128.5">VCC</text>
<text x="163.8" y="134.2">GNDA</text>
<text x="193" y="134.2">GNDA</text>
<text x="199.3" y="134.2">GNDA</text>
<text x="261.6" y="134.8">GNDA</text>
<text x="237.9" y="143.1">U6</text>
<text x="251.1" y="142.3" transform="rotate(-90 251.1 142.3)">V_{DD}</text>
<text x="251.1" y="148.1" transform="rotate(-90 251.1 148.1)">GND</text>
<text x="253.1" y="144.4">V_{OUT}</text>
<text x="253.1" y="152">MCP9700x-HTT</text>
<text x="33.6" y="156.4">VCC</text>
<text x="56" y="158.3">ISL21009BFB825Z</text>
<text x="63.4" y="156.4">U3</text>
<text x="247.6" y="157.1">GNDA</text>
<text x="41.9" y="166">D1</text>
<text x="57.7" y="162.2">Vin</text>
<text x="63.7" y="164.7">Trim/NC</text>
<text x="67.6" y="162.2">Vout</text>
<text x="32.4" y="168.5">BZV55-C6V8</text>
<text x="63.1" y="169.7" transform="rotate(-90 63.1 169.7)">GND/NC</text>
<text x="65.6" y="169.7" transform="rotate(-90 65.6 169.7)">GND</text>
<text x="88.3" y="172.9">100uF</text>
<text x="88.3" y="169.1">C13</text>
<text x="101.4" y="171.9" transform="rotate(-90 101.4 171.9)">JP1</text>
<text x="116.7" y="171.9" transform="rotate(-90 116.7 171.9)">JP2</text>
<text x="77.4" y="179.9">GNDA</text>
<text x="43.1" y="180.6">GNDAGNDA</text>
<text x="62.2" y="180.6">GNDA</text>
<text x="154.9" y="185.3">GNDA</text>
<text x="92.7" y="192.9">GNDA</text>
</g>
<g font-size="1.1" fill="#006464">
<text x="248.8" y="23.5">+6V</text>
<text x="49.5" y="25.4">R11</text>
<text x="49.5" y="27.3">10R</text>
<text x="27.2" y="33.6">SN1</text>
<text x="59.6" y="31.7">C6</text>
<text x="59.6" y="33.6">1uF</text>
<text x="73.6" y="35.6">U4A</text>
<text x="49.5" y="36.8">R13</text>
<text x="49.5" y="38.7">10K</text>
<text x="60.9" y="36.8">R14</text>
<text x="60.9" y="38.7">10K</text>
<text x="234.2" y="40">100nF</text>
<text x="236.1" y="37.5">C8</text>
<text x="243.8" y="39.4" transform="rotate(-90 243.8 39.4)">U4C</text>
<text x="247" y="40.7" transform="rotate(-90 247 40.7)">LT6011</text>
<text x="254.6" y="39.4" transform="rotate(-90 254.6 39.4)">U1C</text>
<text x="258.4" y="40.1" transform="rotate(-90 258.4 40.1)">LT6011</text>
<text x="259.6" y="40">10uF</text>
<text x="260.9" y="37.5">C2</text>
<text x="33.9" y="43.8">~</text>
<text x="72.6" y="46.3">LT6011</text>
<text x="176.9" y="47">R4</text>
<text x="114.3" y="53.3">R12</text>
<text x="144.1" y="51" transform="rotate(-90 144.1 51)">4.7K</text>
<text x="146" y="50.8" transform="rotate(-90 146 50.8)">R29</text>
<text x="175.8" y="51.4">10nF</text>
<text x="176.8" y="48.9">1M</text>
<text x="113.8" y="55.2">147K</text>
<text x="114.4" y="57.8">C7</text>
<text x="144.1" y="58.7" transform="rotate(-90 144.1 58.7)">4.7K</text>
<text x="146" y="58.5" transform="rotate(-90 146 58.5)">R30</text>
<text x="173.3" y="57.1">+6V</text>
<text x="177.1" y="56.5">C4</text>
<text x="113.6" y="62.9">220nF</text>
<text x="144.1" y="63.9" transform="rotate(-90 144.1 63.9)">200K</text>
<text x="146" y="63.2" transform="rotate(-90 146 63.2)">R8</text>
<text x="86.2" y="69.2">47R</text>
<text x="86.3" y="67.3">R15</text>
<text x="113.3" y="66.7">LT6011</text>
<text x="157" y="68.6">R6B0</text>
<text x="157.1" y="66.7">180K</text>
<text x="157.1" y="71.7">200K</text>
<text x="188.8" y="69.2">100R</text>
<text x="189.6" y="67.3">R3</text>
<text x="86.3" y="72.4">R25</text>
<text x="86.6" y="74.3">1M</text>
<text x="114.2" y="76.8">U4B</text>
<text x="157" y="73.7">R7B0</text>
<text x="167" y="78.5" transform="rotate(-90 167 78.5)">1M</text>
<text x="168.9" y="78.4" transform="rotate(-90 168.9 78.4)">R9</text>
<text x="194.9" y="78.8" transform="rotate(-90 194.9 78.8)">22K</text>
<text x="196.8" y="78.4" transform="rotate(-90 196.8 78.4)">R1</text>
<text x="198.7" y="78.6" transform="rotate(-90 198.7 78.6)">C3</text>
<text x="203.8" y="79.5" transform="rotate(-90 203.8 79.5)">220pF</text>
<text x="144.1" y="96.8" transform="rotate(-90 144.1 96.8)">4.7K</text>
<text x="146" y="96.6" transform="rotate(-90 146 96.6)">R31</text>
<text x="176.5" y="101.6">R22</text>
<text x="113.9" y="106">147K</text>
<text x="114.6" y="104.1">R6</text>
<text x="144.1" y="104.4" transform="rotate(-90 144.1 104.4)">4.7K</text>
<text x="146" y="104.2" transform="rotate(-90 146 104.2)">R32</text>
<text x="175.8" y="106">10nF</text>
<text x="176.8" y="103.5">1M</text>
<text x="113.6" y="113.7">220nF</text>
<text x="114.4" y="108.6">C1</text>
<text x="144.1" y="109.6" transform="rotate(-90 144.1 109.6)">200K</text>
<text x="146" y="108.9" transform="rotate(-90 146 108.9)">R7</text>
<text x="177.1" y="111.1">C9</text>
<text x="86.3" y="118.7">47R</text>
<text x="156.7" y="118.1">R19B0</text>
<text x="157.1" y="116.2">180K</text>
<text x="188.2" y="118.7">100R</text>
<text x="188.6" y="116.8">R24</text>
<text x="86.3" y="121.9">R26</text>
<text x="86.6" y="123.8">1M</text>
<text x="86.7" y="120.6">R2</text>
<text x="156.7" y="123.2">R21B0</text>
<text x="157.1" y="121.3">200K</text>
<text x="174.2" y="125.7">LT6011</text>
<text x="113.3" y="128.9">LT6011</text>
<text x="114.3" y="131.4">U1A</text>
<text x="167" y="128" transform="rotate(-90 167 128)">1M</text>
<text x="168.9" y="128.3" transform="rotate(-90 168.9 128.3)">R23</text>
<text x="175.2" y="128.3">U1B</text>
<text x="196.2" y="128.3" transform="rotate(-90 196.2 128.3)">22K</text>
<text x="198.1" y="128.3" transform="rotate(-90 198.1 128.3)">R10</text>
<text x="200" y="128.9" transform="rotate(-90 200 128.9)">C11</text>
<text x="205.1" y="129" transform="rotate(-90 205.1 129)">220pF</text>
<text x="253.3" y="131.4">100nF</text>
<text x="253.9" y="137.2">C10</text>
<text x="38.7" y="160">R16</text>
<text x="38.7" y="161.9">22R</text>
<text x="49.4" y="156.2">+6V</text>
<text x="52.7" y="166.2" transform="rotate(-90 52.7 166.2)">1uF</text>
<text x="132.7" y="167.4" transform="rotate(-90 132.7 167.4)">1M</text>
<text x="134.6" y="167.7" transform="rotate(-90 134.6 167.7)">R27</text>
<text x="158.1" y="166.1" transform="rotate(-90 158.1 166.1)">1M</text>
<text x="160" y="166.4" transform="rotate(-90 160 166.4)">R20</text>
<text x="52.7" y="170.7" transform="rotate(-90 52.7 170.7)">C5</text>
<text x="83.2" y="168.9" transform="rotate(-90 83.2 168.9)">C12</text>
<text x="84.4" y="168.3" transform="rotate(-90 84.4 168.3)">10uF</text>
<text x="95.9" y="171.5" transform="rotate(-90 95.9 171.5)">30K</text>
<text x="97.8" y="171.5" transform="rotate(-90 97.8 171.5)">R21</text>
<text x="132.7" y="176.6" transform="rotate(-90 132.7 176.6)">10K</text>
<text x="134.6" y="176.6" transform="rotate(-90 134.6 176.6)">R28</text>
<text x="158.1" y="179.5" transform="rotate(-90 158.1 179.5)">220K</text>
<text x="158.1" y="174" transform="rotate(-90 158.1 174)">10K</text>
<text x="160" y="179.1" transform="rotate(-90 160 179.1)">R17</text>
<text x="160" y="174" transform="rotate(-90 160 174)">R33</text>
<text x="95.9" y="185.8" transform="rotate(-90 95.9 185.8)">220K</text>
<text x="97.8" y="185.5" transform="rotate(-90 97.8 185.5)">R19</text>
</g>
</svg>
